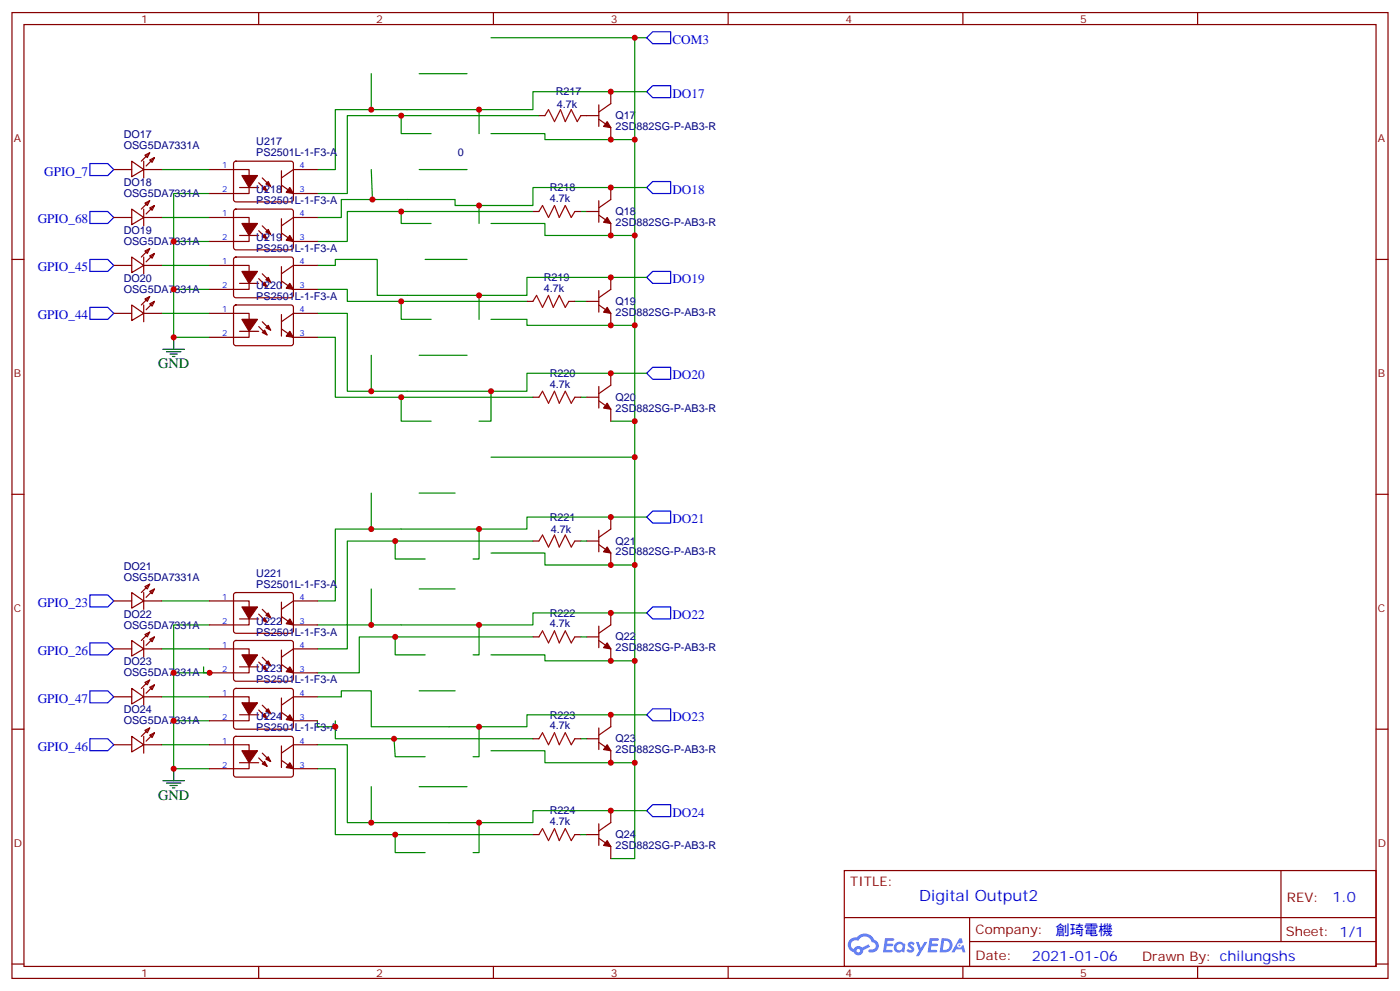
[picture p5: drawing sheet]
<svg xmlns="http://www.w3.org/2000/svg" width="412mm" height="292mm" viewBox="0 0 412 292" stroke-linecap="round" stroke-linejoin="round" font-family="sans-serif">
<g fill="none" stroke="#870000" stroke-width=".35">
<path d="M3.5 3.7h405.4v284.3h-405.4zM7.1 7.2h398.2v277.3h-398.2zM76.2 3.7v3.5M145.3 3.7v3.5M214.5 3.7v3.5M283.6 3.7v3.5M352.8 3.7v3.5M3.5 76.4h3.6M405.3 76.4h3.6M3.5 145.5h3.6M405.3 145.5h3.6M3.5 214.7h3.6"/>
<path d="M405.3 214.7h3.6M248.7 256.3h156.6v28.2h-156.6zM377.3 256.3v20.9M248.7 270.1h156.5M285.6 277.2h119.6M285.6 270.1v14.2M3.5 283.8h3.6M76.2 284.5v3.5M145.3 284.5v3.5M214.5 284.5v3.5M283.6 284.5v3.5M352.8 284.5v3.5"/>
<path d="M405.3 283.8h3.6"/>
</g>
<g fill="#5487ff">
<path d="M267.7 277.5a1.22 1.22 0 0 1 1.7 .2l-.4 .6a.47 .47 0 0 0-.3-.4 .47 .47 0 0 0-.5 .2l.1 .2a1.14 1.14 0 0 1 .8 1.8 1.14 1.14 0 0 1-1.9 0l-.2-.2 .5-.6 .7 .5a.29 .29 0 0 0 .3-.3 .29 .29 0 0 0-.2-.3 1.04 1.04 0 0 1-.6-1.7z"/>
<path d="M260.7 276.2h2.4l.3 .2-.2 .5-1.8 .1-.1 .8h1.5l.3 .4-.3 .4h-1.6l-.2 1.1h1.7l.2 .3-.2 .3-2.6 .1z"/>
<path d="M273.8 276.2h2.4l.3 .2-.1 .5-1.8 .1-.2 .8h1.6l.3 .4-.4 .4-1.6-.1-.1 1.1 1.7 .1 .2 .3-.2 .3-2.6 .1z"/>
<path d="M282.6 276.2h.7l.3 1.3-.6 .3a.69 .69 0 0 0-1 .3 .69 .69 0 0 0 .4 .9 .69 .69 0 0 0 .9-.6l.5-.2 .6 2.2h-.8l-.2-.9h-1.8l-.5 .9h-.8z"/>
<path d="M269.8 277.3h.8l.6 1.8 1.1-1.8h.9l-2.6 4.2h-.8l.9-1.5z"/>
<path d="M277.4 276.2l-.6 4.2h1.3a2.11 2.11 0 0 0 2.5-2.1 2.11 2.11 0 0 0-2.5-2.1zM278.1 277a1.39 1.39 0 0 1 1.7 1.4 1.39 1.39 0 0 1-1.8 1.2h-.3z"/>
<path d="M263.7 277.8a1.54 1.54 0 0 0-.1 2.2 1.54 1.54 0 0 0 2.2 .1l.6 .3 .3-2.3-.2-.3h-.4a1.49 1.49 0 0 0-2.4 0zM264 278.8a.94 .94 0 0 1 1.8 0 .94 .94 0 0 1-1.8 0z"/>
<path d="M250.4 276.6a2.18 2.18 0 0 0 1.1 3.7 1.44 1.44 0 0 0 1.6 .9 1.44 1.44 0 0 0 1.2-1.4l2-1.1-.5-.7-1.9 1a1.47 1.47 0 0 0-2.4 .4 1.39 1.39 0 0 1-.7-1.9 1.39 1.39 0 0 1 2-.5 2.12 2.12 0 0 1 2.2-1.3 2.12 2.12 0 0 1 1.9 1.7 1.14 1.14 0 0 1 1.1 1.4 1.14 1.14 0 0 1-1.7 .7 .43 .43 0 0 0-.5 .4 .43 .43 0 0 0 .4 .5 1.98 1.98 0 0 0 2.5-1.2 1.98 1.98 0 0 0-1.2-2.6 3.1 3.1 0 0 0-5.3-.6l-.9 .1zM252.3 279.9a.55 .55 0 0 1 1.1 0 .55 .55 0 0 1-1.1 0z"/>
<circle cx="282.6" cy="278.3" r=".26"/>
</g>
<g fill="none" stroke="#008700" stroke-width=".35">
<path d="M144.6 11.1h45.9M187 11.1v30M109.4 21.7v10.6M118.2 34v5.3h8.8M123.5 21.7h14.1M141.1 32.3v7M144.6 39.3h15.9v1.8h26.5v28.2h-26.5v-3.5h-15.9M158.7 34h-56.4v23h-8.8M190.5 27h-33.5v5.3h-58.2v17.6h-5.3M47.6 49.9h14.1M61.7 57h-10.5v14.1M109.4 49.9l.3 8.8"/>
<path d="M123.5 49.9h14.1M190.5 55.2h-33.5v5.3h-22.9v-1.8h-33.6v5.3h-7M47.6 64h14.1M47.6 78.1h14.1M61.7 71.1h-10.5v14.1M93.5 78.1h5.3v-1.7h12.3v10.6h44.1v-5.3h35.3M118.2 62.3v3.5h8.8M125.2 76.4h12.4M141.1 60.5v5.3M157 62.3h-54.7v8.8h-8.8M171.1 62.3h1.8M187 69.3v26.5h-31.8v-1.8h-10.6"/>
<path d="M47.6 92.3h14.1M61.7 85.2h-10.5v14.1h10.5M93.5 99.3h5.3v17.6h58.2M93.5 85.2h8.8v3.5h52.9M93.5 92.3h8.8v22.9h52.9v-5.3h35.3M118.2 88.7v5.3h8.8M141.1 87v7M169.3 88.7h3.6M187 95.8v28.2h-7.1M109.4 104.6v10.6M118.2 116.9v7.1h8.8M123.5 104.6h14.1"/>
<path d="M144.6 115.2v8.8h-3.5M171.1 116.9h1.8M144.6 134.6h42.4M187 124v42.3M109.4 145.2v10.6M116.4 159.3v5.3h8.8M123.5 145.2h10.6M141.1 155.8v8.8h-1.8M157 159.3h-54.7v24.7h-8.8M171.1 159.3h1.8M190.5 152.2h-35.3v3.6h-56.4v21.1h-5.3M47.6 176.9h14.1"/>
<path d="M109.4 173.4v10.6M123.5 173.4h10.6M144.6 162.8h15.9v3.5h26.5M187 166.3v28.3h-26.5v-1.8h-15.9M47.6 191h14.1M60 196.3v1.8h1.7h-10.5v14.1M61.7 184h-10.5v14.1M116.4 187.5v5.3h8.8M141.1 184v8.8h-1.8M157 187.5h-51.2v10.6h-12.3M171.1 187.5h1.8M187 194.6v29.9h-26.5v-3.5h-15.9"/>
<path d="M190.5 180.4h-33.5v3.6h-54.7v7h-8.8M47.6 205.1h14.1M47.6 219.3h14.1M61.7 212.2h-10.5v14.1h10.5M93.5 205.1h7v-1.7h8.9v10.6h45.8v-3.6h35.3M93.5 219.3h8.8v22.9h54.7v-3.5h33.5M93.5 212.2v1.8h5.3M98.8 212.2v5.3h58.2M116.1 217.5l.3 5.3h8.8M123.5 203.4h10.6M141.1 214v8.8h-1.8M171.1 217.5h1.8"/>
<path d="M93.5 226.3h5.3v19.4h58.2M109.4 231.6v10.6M123.5 231.6h14.1M187 224.5v28.3h-7.1M116.4 245.7v5.3h8.8M141.1 242.2v8.8h-1.8M171.1 245.7h1.8"/>
</g>
<g fill="none" stroke="#00f" stroke-width=".35">
<path d="M192.3 9.3h5.3v3.6h-5.3l-1.8-1.8zM192.3 25.2h5.3v3.6h-5.3l-1.8-1.8zM26.5 48.2h5.2l1.8 1.7-1.8 1.8h-5.2zM192.3 53.4h5.3v3.6h-5.3l-1.8-1.8zM26.5 76.4h5.2l1.8 1.7-1.8 1.8h-5.2zM26.5 62.3h5.2l1.8 1.7-1.8 1.8h-5.2zM192.3 79.9h5.3v3.5h-5.3l-1.8-1.7zM26.5 90.5h5.2l1.8 1.8-1.8 1.7h-5.2zM192.3 108.1h5.3v3.6h-5.3l-1.8-1.8zM192.3 150.5h5.3v3.5h-5.3l-1.8-1.8zM26.5 175.2h5.2l1.8 1.7-1.8 1.8h-5.2zM192.3 178.7h5.3v3.5h-5.3l-1.8-1.8z"/>
<path d="M26.5 189.3h5.2l1.8 1.7-1.8 1.8h-5.2zM26.5 217.5h5.2l1.8 1.8-1.8 1.7h-5.2zM26.5 203.4h5.2l1.8 1.7-1.8 1.8h-5.2zM192.3 208.7h5.3v3.5h-5.3l-1.8-1.8zM190.5 238.7l1.8-1.8h5.3v3.5h-5.3z"/>
</g>
<path d="M51.2 99.3v3.5M48 102.8h6.3M49 103.5h4.3M50.1 104.2h2.1M50.8 105h.7M48 229.8h6.3M49 230.5h4.3M50.1 231.2h2.1M50.8 232h.7M51.2 226.3v3.5" fill="none" stroke="#000" stroke-width=".35"/>
<path d="M160.5 34l1.1-1.7 1.7 3.5 1.8-3.5 1.4 3.5 1.8-3.5 1.7 3.5 1.1-1.8M158.7 62.3l1.1-1.8 1.8 3.5 1.7-3.5 1.4 3.5 1.8-3.5 1.8 3.5 1-1.7M157 88.7l1-1.7 1.8 3.5 1.8-3.5 1.4 3.5 1.7-3.5 1.8 3.5 1.1-1.8M158.7 116.9l1.1-1.7 1.8 3.5 1.7-3.5 1.4 3.5 1.8-3.5 1.8 3.5 1-1.8M158.7 159.3l1.1-1.8 1.8 3.5 1.7-3.5 1.4 3.5 1.8-3.5 1.8 3.5 1-1.7M158.7 187.5l1.1-1.8 1.8 3.6 1.7-3.6 1.4 3.6 1.8-3.6 1.8 3.6 1-1.8M158.7 217.5l1.1-1.8 1.8 3.6 1.7-3.6 1.4 3.6 1.8-3.6 1.8 3.6 1-1.8M158.7 245.7l1.1-1.8 1.8 3.6 1.7-3.6 1.4 3.6 1.8-3.6 1.8 3.6 1-1.8" fill="none" stroke="#a10000" stroke-width=".35"/>
<g fill="none" stroke="#870000" stroke-width=".35">
<path d="M158.7 34h1.8M171.1 34h5.3M176.4 35.1l3.5 2.5v3.5M176.4 30.9v6.3M179.9 27v3.5l-3.5 2.5M33.5 49.9h5.3M38.8 47.4l3.5 2.5-3.5 2.1zM42.3 49.9h5.3M42.3 47.4v5M42.7 45.7l1.4-.7-.7 1.4zM42.7 59.8l1.4-.7-.7 1.4zM44.1 47.1l1.4-.7-.7 1.4z"/>
<path d="M44.1 45l-2.5 2.4M44.1 59.1l-2.5 2.5M45.5 46.4l-2.5 2.5M61.7 49.9h11.7v7.1h-11.7M69 47.7l.5-.3 16.5 .1 .4 .7v10.8l-.7 .4h-16.5l-.4-.7v-10.5zM70.6 55.2h5.6M76.2 53.8l2.5 2.5M77.3 52.4l2.4 2.5M82.9 54.5l3.5 2.5h7.1M82.9 50.3v6.3M93.5 49.9h-7.1l-3.5 2.5M176.4 59.1v6.3"/>
<path d="M179.9 55.2v3.5l-3.5 2.5M33.5 64h5.3M33.5 78.1h5.3M38.8 61.6l3.5 2.4-3.5 2.1zM38.8 75.7l3.5 2.4-3.5 2.2zM42.3 61.6v4.9M42.3 75.7v4.9M42.3 64h5.3M42.3 78.1h5.3M42.7 73.9l1.4-.7-.7 1.4zM44.1 61.2l1.4-.7-.7 1.4zM44.1 75.3l1.4-.7-.7 1.4z"/>
<path d="M44.1 73.2l-2.5 2.5M45.5 60.5l-2.5 2.5M45.5 74.6l-2.5 2.5M61.7 64h11.7v7.1h-11.7M61.7 78.1h11.7v7.1h-11.7M69 61.8l.5-.2h16.5l.4 .7v10.8l-.7 .5-16.5-.1-.4-.7v-10.5zM69 75.9l.5-.2h16.5l.4 .7v10.8l-.7 .5-16.5-.1-.4-.6v-10.6zM70.6 69.3h5.6M76.2 67.9l2.5 2.5M77.3 66.5l2.4 2.5M82.9 64.4v6.3M82.9 78.5v6.3"/>
<path d="M82.9 68.6l3.5 2.5h7.1M93.5 64h-7.1l-3.5 2.5M93.5 78.1h-7.1l-3.5 2.5M157 62.3h1.7M169.3 62.3h1.8M172.9 62.3h3.5M176.4 63.3l3.5 2.5v3.5M33.5 92.3h5.3M38.8 89.8l3.5 2.5-3.5 2.1zM42.3 89.8v4.9M42.3 92.3h5.3M42.7 88l1.4-.7-.7 1.4z"/>
<path d="M44.1 89.4l1.4-.7-.7 1.4zM44.1 87.3l-2.5 2.5M45.5 88.7l-2.5 2.5M61.7 92.3h11.7v7h-11.7M69 90l.5-.2h16.5l.4 .7v10.8l-.7 .5-16.5-.1-.4-.6v-10.6zM70.6 83.4h5.6M70.6 97.5h5.6M76.2 82l2.5 2.5M76.2 96.1l2.5 2.5M77.3 80.6l2.4 2.5M77.3 94.7l2.4 2.5M82.9 92.6v6.4"/>
<path d="M82.9 82.7l3.5 2.5h7.1M82.9 96.8l3.5 2.5h7.1M93.5 92.3h-7.1l-3.5 2.4M155.2 88.7h1.8M167.6 88.7h1.7M172.9 88.7h3.5M176.4 89.8l3.5 2.5v3.5M176.4 85.5v6.4M179.9 81.7v3.5l-3.5 2.5M157 116.9h1.7M169.3 116.9h1.8M172.9 116.9h3.5"/>
<path d="M176.4 118l3.5 2.5v3.5M176.4 113.8v6.3M179.9 109.9v3.5l-3.5 2.5M157 159.3h1.7M169.3 159.3h1.8M172.9 159.3h3.5M176.4 156.1v6.4M179.9 152.2v3.6l-3.5 2.4M33.5 176.9h5.3M38.8 174.4l3.5 2.5-3.5 2.1zM42.3 174.4v5M42.3 176.9h5.3"/>
<path d="M42.7 172.7l1.4-.7-.7 1.4zM44.1 174.1l1.4-.7-.7 1.4zM44.1 172l-2.5 2.4M45.5 173.4l-2.5 2.5M61.7 176.9h11.7v7.1h-11.7M69 174.7l.5-.3 16.5 .1 .4 .7v10.8l-.7 .4h-16.5l-.4-.7v-10.5zM77.3 179.4l2.4 2.5M82.9 177.3v6.3M93.5 176.9h-7.1l-3.5 2.5M176.4 160.3l3.5 2.5v3.5M33.5 191h5.3M38.8 188.6l3.5 2.4-3.5 2.1z"/>
<path d="M42.3 188.6v4.9M42.3 191h5.3M42.7 186.8l1.4-.7-.7 1.4zM44.1 188.2l1.4-.7-.7 1.4zM44.1 186.1l-2.5 2.5M45.5 187.5l-2.5 2.5M61.7 191h11.7v7.1h-11.7M69 188.8l.5-.2h16.5l.4 .7v10.8l-.7 .5-16.5-.1-.4-.7v-10.5zM70.6 182.2h5.6M70.6 196.3h5.6M76.2 180.8l2.5 2.5M76.2 194.9l2.5 2.5"/>
<path d="M77.3 193.5l2.4 2.5M82.9 191.4v6.3M82.9 181.5l3.5 2.5h7.1M82.9 195.6l3.5 2.5h7.1M93.5 191h-7.1l-3.5 2.5M157 187.5h1.7M169.3 187.5h1.8M172.9 187.5h3.5M176.4 188.6l3.5 2.4v3.6M176.4 184.3v6.4M179.9 180.4v3.6l-3.5 2.4M33.5 205.1h5.3"/>
<path d="M33.5 219.3h5.3M38.8 202.7l3.5 2.4-3.5 2.2zM38.8 216.8l3.5 2.5-3.5 2.1zM42.3 202.7v4.9M42.3 216.8v4.9M42.3 205.1h5.3M42.3 219.3h5.3M42.7 200.9l1.4-.7-.7 1.4zM42.7 215l1.4-.7-.7 1.4zM44.1 202.3l1.4-.7-.7 1.4zM44.1 216.4l1.4-.7-.7 1.4zM44.1 200.2l-2.5 2.5"/>
<path d="M44.1 214.3l-2.5 2.5M45.5 201.6l-2.5 2.5M45.5 215.7l-2.5 2.5M61.7 205.1h11.7v7.1h-11.7M61.7 219.3h11.7v7h-11.7M69 202.9l.5-.2h16.5l.4 .7v10.8l-.7 .5-16.5-.1-.4-.6v-10.6zM69 217l.5-.2h16.5l.4 .7v10.8l-.7 .5-16.5-.1-.4-.6v-10.6zM70.6 210.4h5.6M76.2 209l2.5 2.5M77.3 207.6l2.4 2.5M82.9 205.5v6.3M82.9 219.6v6.4"/>
<path d="M82.9 209.7l3.5 2.5h7.1M93.5 205.1h-7.1l-3.5 2.5M93.5 219.3h-7.1l-3.5 2.4M157 217.5h1.7M169.3 217.5h1.8M172.9 217.5h3.5M176.4 218.5l3.5 2.5v3.5M176.4 214.3v6.4M179.9 210.4v3.6l-3.5 2.4M70.6 224.5h5.6M76.2 223.1l2.5 2.5M77.3 221.7l2.4 2.5"/>
<path d="M82.9 223.8l3.5 2.5h7.1M179.9 238.7v3.5l-3.5 2.5M157 245.7h1.7M169.3 245.7h1.8M172.9 245.7h3.5M176.4 246.8l3.5 2.4v3.6M176.4 242.5v6.4"/>
</g>
<g fill="#870000" stroke="#870000" stroke-width=".35">
<path d="M178.9 35.8l1 1.8-2.1-.4z"/>
<path d="M178.9 64l1 1.8-2.1-.4z"/>
<path d="M178.9 90.5l1 1.8-2.1-.4z"/>
<path d="M178.9 118.7l1 1.8-2.1-.4z"/>
<path d="M178.9 161l1 1.8-2.1-.3z"/>
<path d="M178.9 189.3l1 1.7-2.1-.3z"/>
<path d="M178.9 219.3l1 1.7-2.1-.3z"/>
<path d="M178.9 247.5l1 1.7-2.1-.3z"/>
<path d="M85.4 55.2l1 1.8-2.1-.4z"/>
<path d="M77.3 55.6l.7-.7 .7 1.4z"/>
<path d="M79 53.4l.7 1.5-1.4-.7z"/>
<path d="M71.3 51.7h4.5l-2.4 3.5z"/>
<path d="M85.4 69.3l1 1.8-2.1-.4z"/>
<path d="M77.3 69.7l.7-.7 .7 1.4z"/>
<path d="M79 67.6l.7 1.4-1.4-.7z"/>
<path d="M71.3 65.8h4.5l-2.4 3.5z"/>
<path d="M85.4 83.4l1 1.8-2.1-.4z"/>
<path d="M77.3 83.8l.7-.7 .7 1.4z"/>
<path d="M78.3 82.4l.7-.7 .7 1.4z"/>
<path d="M71.3 79.9h4.5l-2.4 3.5z"/>
<path d="M85.4 97.5l1 1.8-2.1-.3z"/>
<path d="M78 97.2l.7 1.4-1.4-.7z"/>
<path d="M78.3 96.5l.7-.7 .7 1.4z"/>
<path d="M71.3 94h4.5l-2.4 3.5z"/>
<path d="M85.4 182.2l1 1.8-2.1-.4z"/>
<path d="M77.3 182.6l.7-.7 .7 1.4z"/>
<path d="M78.3 181.2l.7-.8 .7 1.5z"/>
<path d="M71.3 178.7h4.5l-2.4 3.5z"/>
<path d="M85.4 196.3l1 1.8-2.1-.4z"/>
<path d="M77.3 196.7l.7-.7 .7 1.4z"/>
<path d="M78.3 195.3l.7-.7 .7 1.4z"/>
<path d="M71.3 192.8h4.5l-2.4 3.5z"/>
<path d="M85.4 210.4l1 1.8-2.1-.4z"/>
<path d="M77.3 210.8l.7-.7 .7 1.4z"/>
<path d="M78.3 209.4l.7-.7 .7 1.4z"/>
<path d="M71.3 206.9h4.5l-2.4 3.5z"/>
<path d="M85.4 224.5l1 1.8-2.1-.3z"/>
<path d="M77.3 224.9l.7-.7 .7 1.4z"/>
<path d="M79 222.8l.7 1.4-1.4-.7z"/>
<path d="M71.3 221h4.5l-2.4 3.5z"/>
</g>
<g fill="#c00">
<circle cx="51.2" cy="99.3" r=".88"/>
<circle cx="51.2" cy="198.1" r=".88"/>
<circle cx="51.2" cy="212.2" r=".88"/>
<circle cx="51.2" cy="226.3" r=".88"/>
<circle cx="51.2" cy="71.1" r=".88"/>
<circle cx="51.2" cy="85.2" r=".88"/>
<circle cx="109.7" cy="58.7" r=".88"/>
<circle cx="179.9" cy="55.2" r=".88"/>
<circle cx="118.2" cy="62.3" r=".88"/>
<circle cx="179.9" cy="69.3" r=".88"/>
<circle cx="187" cy="69.3" r=".88"/>
<circle cx="118.2" cy="88.7" r=".88"/>
<circle cx="179.9" cy="81.7" r=".88"/>
<circle cx="179.9" cy="95.8" r=".88"/>
<circle cx="187" cy="95.8" r=".88"/>
<circle cx="179.9" cy="180.4" r=".88"/>
<circle cx="179.9" cy="194.6" r=".88"/>
<circle cx="187" cy="194.6" r=".88"/>
<circle cx="187" cy="224.5" r=".88"/>
<circle cx="116.4" cy="187.5" r=".88"/>
<circle cx="109.4" cy="155.8" r=".88"/>
<circle cx="187" cy="166.3" r=".88"/>
<circle cx="109.4" cy="242.2" r=".88"/>
<circle cx="179.9" cy="109.9" r=".88"/>
<circle cx="118.2" cy="116.9" r=".88"/>
<circle cx="144.6" cy="115.2" r=".88"/>
<circle cx="109.4" cy="115.2" r=".88"/>
<circle cx="109.4" cy="32.3" r=".88"/>
<circle cx="179.9" cy="27" r=".88"/>
<circle cx="179.9" cy="41.1" r=".88"/>
<circle cx="118.2" cy="34" r=".88"/>
<circle cx="187" cy="124" r=".88"/>
<circle cx="109.4" cy="184" r=".88"/>
<circle cx="187" cy="41.1" r=".88"/>
<circle cx="187" cy="11.1" r=".88"/>
<circle cx="187" cy="134.6" r=".88"/>
<circle cx="141.1" cy="60.5" r=".88"/>
<circle cx="141.1" cy="87" r=".88"/>
<circle cx="141.1" cy="32.3" r=".88"/>
<circle cx="141.1" cy="155.8" r=".88"/>
<circle cx="141.1" cy="184" r=".88"/>
<circle cx="141.1" cy="242.2" r=".88"/>
<circle cx="179.9" cy="152.2" r=".88"/>
<circle cx="179.9" cy="166.3" r=".88"/>
<circle cx="116.4" cy="159.3" r=".88"/>
<circle cx="179.9" cy="210.4" r=".88"/>
<circle cx="179.9" cy="224.5" r=".88"/>
<circle cx="141.1" cy="214" r=".88"/>
<circle cx="179.9" cy="238.7" r=".88"/>
<circle cx="116.4" cy="245.7" r=".88"/>
<circle cx="116.1" cy="217.5" r=".88"/>
<circle cx="98.8" cy="214" r=".88"/>
<circle cx="61.7" cy="198.1" r=".88"/>
</g>
<text font-size="4.6" fill="#00f" x="270.8" y="265.3">Digital Output2</text>
<g font-size="4.2">
<text x="46.6" y="108.5">GND</text>
<text x="46.6" y="235.5">GND</text>
</g>
<g font-size="4.2" fill="#00f">
<text x="392.5" y="265.6">1.0</text>
<text x="310.9" y="275.1">創琦電機</text>
<text x="304" y="282.9">2021-01-06</text>
</g>
<g font-size="3.9" fill="#00f">
<text x="198.1" y="12.9">COM3</text>
<text x="198.1" y="28.8">DO17</text>
<text x="13" y="51.7">GPIO_7</text>
<text x="198.1" y="57">DO18</text>
<text x="11.1" y="65.8">GPIO_68</text>
<text x="11.1" y="79.9">GPIO_45</text>
<text x="198.1" y="83.4">DO19</text>
<text x="11.1" y="94">GPIO_44</text>
<text x="198.1" y="111.7">DO20</text>
<text x="198.1" y="154">DO21</text>
<text x="11.1" y="178.7">GPIO_23</text>
<text x="198.1" y="182.2">DO22</text>
<text x="11.1" y="192.8">GPIO_26</text>
<text x="11.1" y="206.9">GPIO_47</text>
<text x="198.1" y="212.2">DO23</text>
<text x="11.1" y="221">GPIO_46</text>
<text x="198.1" y="240.4">DO24</text>
</g>
<g font-size="3.9" fill="#800">
<text x="250.5" y="260.9">TITLE:</text>
<text x="379.1" y="265.6">REV:</text>
<text x="287.4" y="275.1">Company:</text>
<text x="378.7" y="275.7">Sheet: 1/1</text>
<text x="287.4" y="282.8">Date:</text>
<text x="336.4" y="282.8">Drawn By: chilungshs</text>
</g>
<g font-size="3.2" fill="#800">
<text x="41.6" y="6.7">1</text>
<text x="110.8" y="6.7">2</text>
<text x="179.9" y="6.7">3</text>
<text x="249.1" y="6.7">4</text>
<text x="318.2" y="6.7">5</text>
<text x="4.1" y="41.8">A</text>
<text x="405.9" y="41.8">A</text>
<text x="4.1" y="110.9">B</text>
<text x="405.9" y="110.9">B</text>
<text x="4.1" y="180.1">C</text>
<text x="405.9" y="180.1">C</text>
<text x="4.1" y="249.2">D</text>
<text x="405.9" y="249.2">D</text>
<text x="41.6" y="287.5">1</text>
<text x="110.8" y="287.5">2</text>
<text x="179.9" y="287.5">3</text>
<text x="249.1" y="287.5">4</text>
<text x="318.2" y="287.5">5</text>
</g>
<g font-size="3.2" fill="#000080">
<text x="163.7" y="28.1">R217</text>
<text x="164" y="31.7">4.7k</text>
<text x="181.3" y="35.1">Q17</text>
<text x="36.5" y="40.7">DO17</text>
<text x="181.3" y="38.3">2SD882SG-P-AB3-R</text>
<text x="36.5" y="43.9">OSG5DA7331A</text>
<text x="75.5" y="46">PS2501L-1-F3-A</text>
<text x="75.5" y="42.8">U217</text>
<text x="134.9" y="45.8">0</text>
<text x="36.5" y="58">OSG5DA7331A</text>
<text x="36.5" y="54.8">DO18</text>
<text x="75.5" y="56.9">U218</text>
<text x="161.9" y="59.4">4.7k</text>
<text x="161.9" y="56.3">R218</text>
<text x="75.5" y="60.1">PS2501L-1-F3-A</text>
<text x="181.3" y="63.3">Q18</text>
<text x="36.5" y="68.9">DO19</text>
<text x="75.5" y="71">U219</text>
<text x="181.3" y="66.5">2SD882SG-P-AB3-R</text>
<text x="36.5" y="72.1">OSG5DA7331A</text>
<text x="75.5" y="74.2">PS2501L-1-F3-A</text>
<text x="36.5" y="83">DO20</text>
<text x="160.2" y="82.8">R219</text>
<text x="36.5" y="86.3">OSG5DA7331A</text>
<text x="75.5" y="88.3">PS2501L-1-F3-A</text>
<text x="75.5" y="85.1">U220</text>
<text x="160.2" y="85.9">4.7k</text>
<text x="181.3" y="89.8">Q19</text>
<text x="181.3" y="93">2SD882SG-P-AB3-R</text>
<text x="161.9" y="111">R220</text>
<text x="161.9" y="114.1">4.7k</text>
<text x="181.3" y="118">Q20</text>
<text x="181.3" y="121.2">2SD882SG-P-AB3-R</text>
<text x="161.9" y="153.3">R221</text>
<text x="162.3" y="156.9">4.7k</text>
<text x="181.3" y="160.3">Q21</text>
<text x="36.5" y="167.7">DO21</text>
<text x="181.3" y="163.5">2SD882SG-P-AB3-R</text>
<text x="36.5" y="170.9">OSG5DA7331A</text>
<text x="75.5" y="173">PS2501L-1-F3-A</text>
<text x="75.5" y="169.8">U221</text>
<text x="36.5" y="185">OSG5DA7331A</text>
<text x="36.5" y="181.8">DO22</text>
<text x="75.5" y="183.9">U222</text>
<text x="161.9" y="184.7">4.7k</text>
<text x="161.9" y="181.6">R222</text>
<text x="75.5" y="187.1">PS2501L-1-F3-A</text>
<text x="181.3" y="191.7">2SD882SG-P-AB3-R</text>
<text x="181.3" y="188.6">Q22</text>
<text x="36.5" y="195.9">DO23</text>
<text x="75.5" y="198">U223</text>
<text x="36.5" y="199.1">OSG5DA7331A</text>
<text x="75.5" y="201.2">PS2501L-1-F3-A</text>
<text x="36.5" y="213.3">OSG5DA7331A</text>
<text x="36.5" y="210">DO24</text>
<text x="75.5" y="215.3">PS2501L-1-F3-A</text>
<text x="75.5" y="212.1">U224</text>
<text x="161.9" y="214.7">4.7k</text>
<text x="161.9" y="211.6">R223</text>
<text x="181.3" y="221.7">2SD882SG-P-AB3-R</text>
<text x="181.3" y="218.5">Q23</text>
<text x="161.9" y="239.8">R224</text>
<text x="161.9" y="242.9">4.7k</text>
<text x="181.3" y="249.9">2SD882SG-P-AB3-R</text>
<text x="181.3" y="246.8">Q24</text>
</g>
<g font-size="2.5" fill="#00f">
<text x="65.5" y="49.6">1</text>
<text x="88.2" y="49.6">4</text>
<text x="65.5" y="56.6">2</text>
<text x="88.2" y="56.6">3</text>
<text x="65.5" y="63.7">1</text>
<text x="88.2" y="63.7">4</text>
<text x="65.5" y="70.7">2</text>
<text x="88.2" y="70.7">3</text>
<text x="65.5" y="77.8">1</text>
<text x="88.2" y="77.8">4</text>
<text x="65.5" y="84.8">2</text>
<text x="88.2" y="84.8">3</text>
<text x="65.5" y="91.9">1</text>
<text x="88.2" y="91.9">4</text>
<text x="65.5" y="99">2</text>
<text x="88.2" y="99">3</text>
<text x="65.5" y="176.6">1</text>
<text x="88.2" y="176.6">4</text>
<text x="65.5" y="183.6">2</text>
<text x="88.2" y="183.6">3</text>
<text x="65.5" y="190.7">1</text>
<text x="88.2" y="190.7">4</text>
<text x="65.5" y="197.7">2</text>
<text x="88.2" y="197.7">3</text>
<text x="65.5" y="204.8">1</text>
<text x="88.2" y="204.8">4</text>
<text x="65.5" y="211.8">2</text>
<text x="88.2" y="211.8">3</text>
<text x="65.5" y="218.9">1</text>
<text x="88.2" y="218.9">4</text>
<text x="65.5" y="226">2</text>
<text x="88.2" y="226">3</text>
</g>
</svg>
